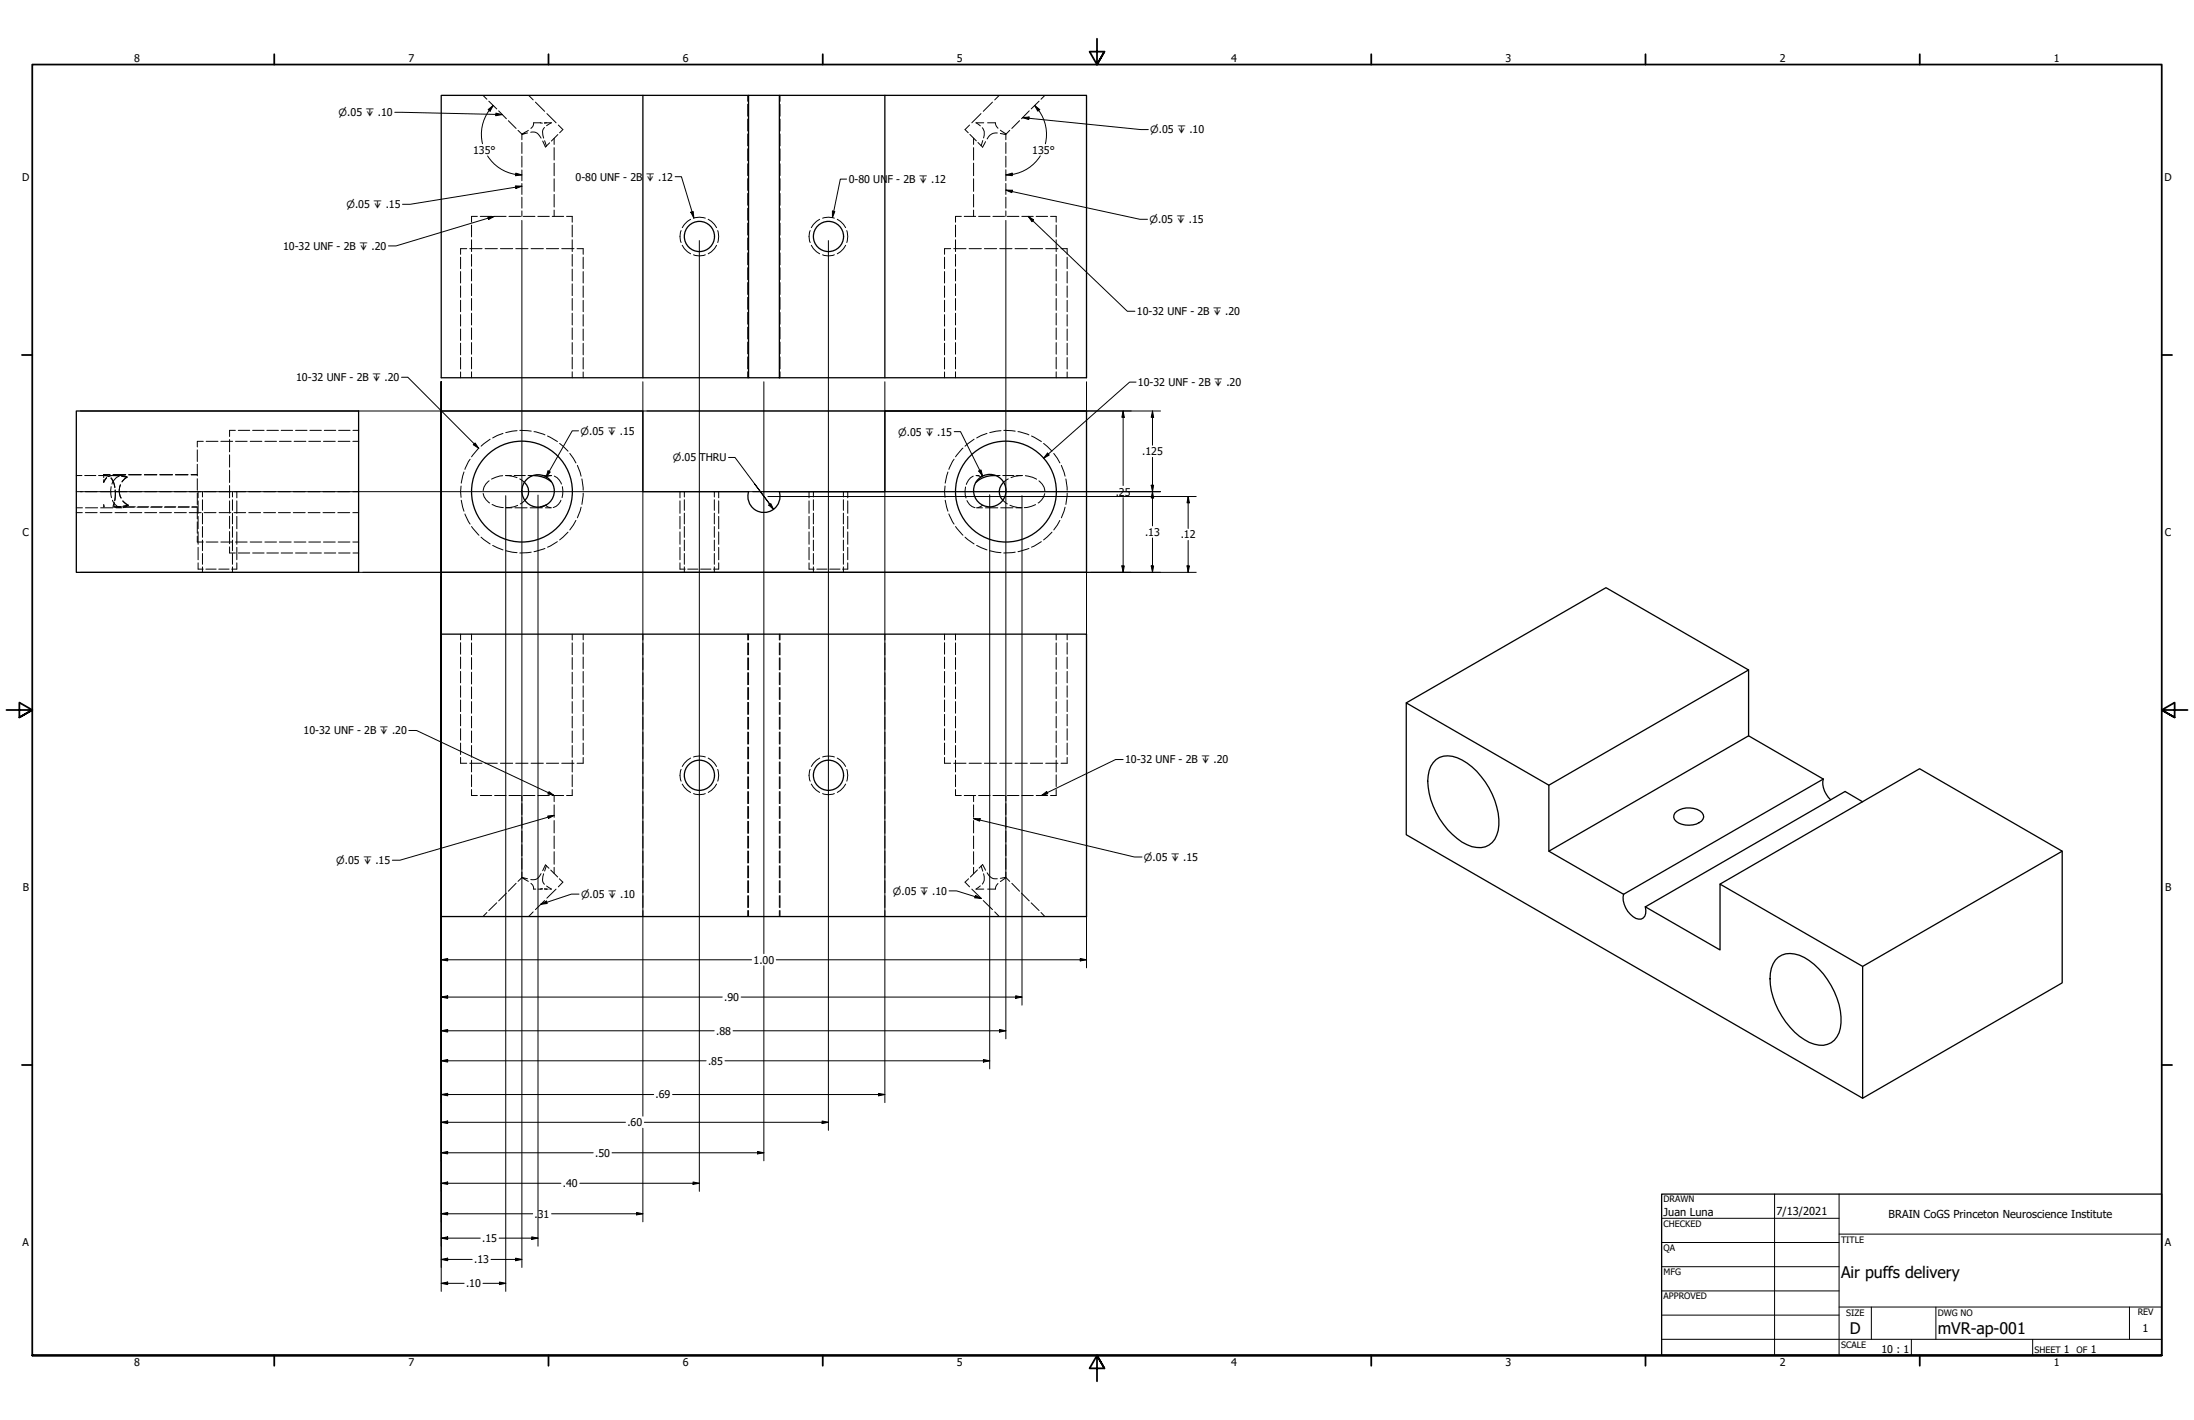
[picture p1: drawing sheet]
<svg xmlns="http://www.w3.org/2000/svg" width="864mm" height="559mm" viewBox="0 0 864 559" stroke-linecap="round" stroke-linejoin="round" font-family="sans-serif">
<!-- layer: Hidden Narrow (ANSI) -->
<g fill="none" stroke="#000" stroke-width=".39">
<path d="M181.3 97.9v2.2M229.6 97.9v2.2M268.1 90.7a6.4 6.4 0 0 0 0 4.7M268.5 96.5l.9 1.4 2.4 2M271.8 86.3l-1.2 .8-2.1 2.5M273 85.9a7.2 7.2 0 0 1 4.6 0M278.8 86.3l1.2 .8 2.1 2.5M282.1 96.5l-.9 1.4-2.4 2M282.5 90.7a7.4 7.4 0 0 1 0 4.7M318.9 90.7a6.4 6.4 0 0 0 0 4.7M319.3 96.5l.9 1.4 2.4 2M322.6 86.3l-1.2 .8-2.1 2.5"/>
<path d="M323.8 85.9a7.2 7.2 0 0 1 4.6 0M329.6 86.3l1.2 .8 2.1 2.5M332.9 96.5l-.9 1.4-2.4 2M333.3 90.7a7.4 7.4 0 0 1 0 4.7M371.8 97.9v2.2M420.1 97.9v2.2M181.3 101.2v4.5M181.3 106.9v4.5M181.3 112.5v4.5M181.3 118.2v4.5M229.6 101.2v4.5M229.6 106.9v4.5"/>
<path d="M229.6 112.5v4.5M229.6 118.2v4.5M273 100.3a6.3 6.3 0 0 0 4.6 0M323.8 100.3a6.3 6.3 0 0 0 4.6 0M371.8 101.2v4.5M371.8 106.9v4.5M371.8 112.5v4.5M371.8 118.2v4.5M420.1 101.2v4.5M420.1 106.9v4.5M420.1 112.5v4.5M420.1 118.2v4.5"/>
<path d="M181.3 123.8v4.5M181.3 129.5v4.5M181.3 135.1v4.5M229.6 123.8v4.5M229.6 129.5v4.5M229.6 135.1v4.5M371.8 123.8v4.5M371.8 129.5v4.5M371.8 135.1v4.5M420.1 123.8v4.5M420.1 129.5v4.5M420.1 135.1v4.5"/>
<path d="M181.3 140.7v4.5M181.3 146.4v2.3M229.6 140.7v4.5M229.6 146.4v2.3M371.8 140.7v4.5M371.8 146.4v2.3M420.1 140.7v4.5M420.1 146.4v2.3M90.4 169.4h2.2M93.8 169.4h4.5M99.4 169.4h4.5M105 169.4h4.6"/>
<path d="M110.7 169.4h4.5M116.3 169.4h4.5M122 169.4h4.5M127.6 169.4h4.5M133.3 169.4h4.5M138.9 169.4h2.3M188.5 176.3l-2.9 3.5M192.9 172.8l-3.5 2.8M198 170.6l-4.1 1.7M203.5 169.5l-4.4 .7M204.6 169.4l4.5 .3M210.2 169.9l4.3 1.2"/>
<path d="M215.5 171.6l3.9 2.2M220.3 174.5l3.3 3M224.3 178.4l2.4 3.8M379 176.3l-2.9 3.5M383.4 172.8l-3.5 2.8M388.5 170.6l-4.1 1.7M394 169.5l-4.4 .7M395.1 169.4l4.5 .3M400.7 169.9l4.3 1.2M406 171.6l3.9 2.2M410.8 174.5l3.3 3M414.8 178.4l2.4 3.8"/>
<path d="M78 193.5v2.4M78 197.1v4.9M93.2 193.5v2.4M93.2 197.1v4.9M181.5 191.3v4.4M181.5 196.8l1.1 4.4M182.6 185.7l-1.1 4.4M185 180.7l-2 4M227.3 183.1l1.4 4.3M228.7 199.6l-1.4 4.2M229 188.5l.6 4.4M229.6 194.1l-.6 4.4"/>
<path d="M267.7 193.5v2.4M267.7 197.1v4.9M282.9 193.5v2.4M282.9 197.1v4.9M318.5 193.5v2.4M318.5 197.1v4.9M333.7 193.5v2.4M333.7 197.1v4.9M372 191.3v4.4M372 196.8l1.1 4.4M373.1 185.7l-1.1 4.4M375.5 180.7l-2 4"/>
<path d="M417.8 183.1l1.4 4.3M419.2 199.6l-1.4 4.2M419.5 188.5l.6 4.4M420.1 194.1l-.6 4.4M78 203.2v4.9M78 209.3v4.9M78 215.4v4.9M90.4 217.6h2.2M93.2 203.2v4.9M93.2 209.3v4.9M93.2 215.4v4.9M93.8 217.6h4.5"/>
<path d="M99.4 217.6h4.5M105 217.6h4.6M110.7 217.6h4.5M116.3 217.6h4.5M122 217.6h4.5M127.6 217.6h4.5M133.3 217.6h4.5M138.9 217.6h2.3M183 202.2l2 4M185.6 207.2l2.9 3.4M189.4 211.4l3.5 2.7M193.9 214.6l4.1 1.8"/>
<path d="M199.1 216.7l4.4 .8M209.1 217.3l-4.5 .3M214.5 215.8l-4.3 1.3M219.4 213.2l-3.9 2.1M223.6 209.4l-3.3 3.1M226.7 204.8l-2.4 3.7M267.7 203.2v4.9M267.7 209.3v4.9M267.7 215.4v4.9M282.9 203.2v4.9M282.9 209.3v4.9M282.9 215.4v4.9"/>
<path d="M318.5 203.2v4.9M318.5 209.3v4.9M318.5 215.4v4.9M333.7 203.2v4.9M333.7 209.3v4.9M333.7 215.4v4.9M373.5 202.2l2 4M376.1 207.2l2.9 3.4M379.9 211.4l3.5 2.7M384.4 214.6l4.1 1.8M389.6 216.7l4.4 .8M399.6 217.3l-4.5 .3"/>
<path d="M405 215.8l-4.3 1.3M409.9 213.2l-3.9 2.1M414.1 209.4l-3.3 3.1M417.2 204.8l-2.4 3.7M78 221.5v2.5M93.2 221.5v2.5M267.7 221.5v2.5M282.9 221.5v2.5M318.5 221.5v2.5M333.7 221.5v2.5M181.3 249.6v2.2M181.3 252.9v4.5"/>
<path d="M181.3 258.6v4.5M229.6 249.6v2.2M229.6 252.9v4.5M229.6 258.6v4.5M371.8 249.6v2.2M371.8 252.9v4.5M371.8 258.6v4.5M420.1 249.6v2.2M420.1 252.9v4.5M420.1 258.6v4.5M181.3 264.2v4.5M181.3 269.9v4.5"/>
<path d="M181.3 275.5v4.5M229.6 264.2v4.5M229.6 269.9v4.5M229.6 275.5v4.5M371.8 264.2v4.5M371.8 269.9v4.5M371.8 275.5v4.5M420.1 264.2v4.5M420.1 269.9v4.5M420.1 275.5v4.5M181.3 281.1v4.5M181.3 286.8v4.5"/>
<path d="M181.3 292.4v4.5M181.3 298.1v2.3M229.6 281.1v4.5M229.6 286.8v4.5M229.6 292.4v4.5M229.6 298.1v2.3M271.8 298.3l-1.2 .8-2.1 2.5M273 297.9a7.2 7.2 0 0 1 4.6 0M278.8 298.3l1.2 .8 2.1 2.5M322.6 298.3l-1.2 .8-2.1 2.5M323.8 297.9a7.2 7.2 0 0 1 4.6 0M329.6 298.3l1.2 .8 2.1 2.5"/>
<path d="M371.8 281.1v4.5M371.8 286.8v4.5M371.8 292.4v4.5M371.8 298.1v2.3M420.1 281.1v4.5M420.1 286.8v4.5M420.1 292.4v4.5M420.1 298.1v2.3M268.1 302.8a6.3 6.3 0 0 0 0 4.6M268.5 308.5l2.1 2.5 1.2 .8M273 312.3a6.3 6.3 0 0 0 4.6 0M282.1 308.5l-2.1 2.5-1.2 .8"/>
<path d="M282.5 302.8a7.2 7.2 0 0 1 0 4.6M318.9 302.8a6.3 6.3 0 0 0 0 4.6M319.3 308.5l2.1 2.5 1.2 .8M323.8 312.3a6.3 6.3 0 0 0 4.6 0M332.9 308.5l-2.1 2.5-1.2 .8M333.3 302.8a7.2 7.2 0 0 1 0 4.6"/>
</g>
<!-- layer: Hidden (ANSI) -->
<g fill="none" stroke="#000" stroke-width=".39">
<path d="M190.1 37.5l1.5 1.6M192.4 39.8l3.1 3.1M208.1 37.5l1.8 1.8M294.3 37.5v2.4M307 37.5v2.4M393.3 37.5l-1.8 1.8M409 39.8l-3.1 3.1M411.3 37.5l-1.5 1.6M196.3 43.6l3 3.1M200.1 47.5l3 3M203.9 51.3l1.5 1.5v2.2M205.4 56.1v4.3"/>
<path d="M208 51.3l-2.5 1.5 2.1-.5M208.9 52.1l.1-.1a3.4 3.4 0 0 1 4 2.4M210.8 40.2l3.6 3.6M212.7 48.3l.8 .2M212.9 48.3h-2.8a2.4 2.4 0 0 1-1.1 2.2M213.6 55.5l1.2 2.2M214.2 48.3h2.8l-1.9 1.2M214.3 50.2a3.3 3.3 0 0 0-.3 4.2M214.4 55.4l.7 2.1M215.1 48.3l-.8 .2M215.3 44.7l3.6 3.6M216.3 56.2l-1.4 1.4"/>
<path d="M218.1 54.4v2.4M218.1 58.1v4.9M219.6 53l-2.6 2.5M219.8 49.2l1.8 1.8-1.3 1.3M294.3 41v4.7M294.3 46.9v4.7M294.3 52.7v4.7M294.3 58.5v4.7M307 41v4.7M307 46.9v4.7M307 52.7v4.7M307 58.5v4.7"/>
<path d="M381.6 49.2l-1.7 1.8 1.2 1.3M381.8 52.9l2.5 2.5M383.2 54.4v2.4M383.2 58.1v4.9M384.9 56.1l1.5 1.4M386.1 44.7l-3.6 3.6M386.7 50.3l.7 1.5-.2 2.5M386.8 55.3l-.6 2M387.2 48.3h-3l1.7 1.2M387.9 55.8l-1.1 2.1-.2-.2M388.7 48.3h3.1l.4 1.5 .6 .7M390.7 40.2l-3.7 3.6"/>
<path d="M392.6 52.3h-.2a3.8 3.8 0 0 0-3.8 2.4M393.8 51.2l2.1 1.7-2.1-.4M395.9 56.1v4.3M397.4 51.3l-1.5 1.5v2.2M401.3 47.5l-3 3M405.1 43.6l-3 3.1M205.4 61.5v4.3M205.4 66.9v4.2M205.4 72.2v4.3M205.4 77.6v4.3M218.1 64.2v5M218.1 70.4v4.9"/>
<path d="M218.1 76.5v5M294.3 64.5v4.6M294.3 70.3v4.6M294.3 76.1v4.7M307 64.5v4.6M307 70.3v4.6M307 76.1v4.7M383.2 64.2v5M383.2 70.4v4.9M383.2 76.5v5M395.9 61.5v4.3M395.9 66.8v4.3"/>
<path d="M395.9 72.2v4.3M395.9 77.6v4.3M181.3 97.9h2.4M184.9 97.9h4.8M185.6 88.6v4.6M185.6 94.4v4.6M187.9 85.2h-2.3v2.2M189 85.2h4.5M190.9 97.9h4.9M194.7 85.2h4.5M197 97.9h4.8M200.3 85.2h4.6"/>
<path d="M203 97.9h4.8M205.4 83v2.2M206 85.2h4.6M209 97.9h4.9M211.7 85.2h4.5M215.1 97.9h4.8M217.4 85.2h4.5M218.1 82.7v2.5M221.1 97.9h4.8M223 85.2h2.2v2.2M225.2 88.6v4.6M225.2 94.4v4.6"/>
<path d="M227.1 97.9h2.5M294.3 82v4.7M294.3 87.8v4.7M294.3 93.7v4.7M294.3 99.5v4.7M307 82v4.7M307 87.8v4.7M307 93.7v4.7M307 99.5v4.7M371.8 97.9h2.4M375.4 97.9h4.8M376.1 88.6v4.6"/>
<path d="M376.1 94.4v4.6M378.4 85.2h-2.3v2.2M379.5 85.2h4.5M381.4 97.9h4.9M383.2 82.7v2.5M385.2 85.2h4.5M387.5 97.9h4.8M390.8 85.2h4.6M393.5 97.9h4.8M395.9 83v2.2M396.5 85.2h4.6M399.5 97.9h4.9"/>
<path d="M402.2 85.2h4.5M405.6 97.9h4.8M407.9 85.2h4.5M411.6 97.9h4.8M413.5 85.2h2.2v2.2M415.7 88.6v4.6M415.7 94.4v4.6M417.6 97.9h2.5M185.6 100.1v4.7M185.6 105.9v4.7M185.6 111.7v4.6M185.6 117.5v4.6"/>
<path d="M225.2 100.1v4.7M225.2 105.9v4.7M225.2 111.7v4.6M225.2 117.5v4.6M294.3 105.3v4.7M294.3 111.2v4.7M294.3 117v4.7M307 105.3v4.7M307 111.2v4.7M307 117v4.7M376.1 100.1v4.7M376.1 105.9v4.7"/>
<path d="M376.1 111.7v4.6M376.1 117.5v4.6M415.7 100.1v4.7M415.7 105.9v4.7M415.7 111.7v4.6M415.7 117.5v4.6M185.6 123.3v4.6M185.6 129v4.6M185.6 134.8v4.6M225.2 123.3v4.6M225.2 129v4.6M225.2 134.8v4.6"/>
<path d="M294.3 122.9v4.7M294.3 128.8v4.6M294.3 134.6v4.7M307 122.9v4.7M307 128.8v4.6M307 134.6v4.7M376.1 123.3v4.6M376.1 129v4.6M376.1 134.8v4.6M415.7 123.3v4.6M415.7 129v4.6M415.7 134.8v4.6"/>
<path d="M185.6 140.6v4.6M185.6 146.3v2.4M225.2 140.6v4.6M225.2 146.3v2.4M294.3 140.5v4.7M294.3 146.3v2.4M307 140.5v4.7M307 146.3v2.4M376.1 140.6v4.6M376.1 146.3v2.4M415.7 140.6v4.6M415.7 146.3v2.4"/>
<path d="M77.7 177v4.6M80 173.7h-2.3v2.2M81.2 173.7h4.6M86.9 173.7h4.7M90.4 169.4v2.4M90.4 173v4.8M90.4 179v4.8M92.7 173.7h4.6M98.5 173.7h4.6M104.3 173.7h4.5M110 173.7h4.6M115.8 173.7h4.6"/>
<path d="M121.5 173.7h4.7M127.3 173.7h4.7M133.1 173.7h4.6M138.9 173.7h2.3M30 187.1h2.3M30 199.8h2.4M30 193.5h2.4M33.3 187.1h4.4M33.6 193.5h4.6M33.7 199.8h4.7M38.8 187.1h2.2M39.4 193.5h4.7"/>
<path d="M39.6 199.8h4.8M40.8 199.2v.3l.2-.2M40.8 187.1v.9M40.8 198.9v-.3l.2 .3M40.8 186.9h2.5M42 187.9l-1.2 1.7M42 188.1l-1.2 1.7v-1M43.3 186.8l-2.5 .1M43.6 188.2l1.2 1.9 .4 1.7M43.8 188l1 1.9 .4 2M43.8 191.5l-.2 1.5 .3 2.8M44.3 196.8a4.4 4.4 0 0 0 3.1 2.9"/>
<path d="M44.5 187.1h1.2M44.5 186.9h5M44.5 186.8h5M44.8 198.1l-.3 1.4 2.8-.1M45.1 197.8a1.05 1.05 0 0 0-.1 1.4 1.05 1.05 0 0 0 1.4 .3l1.1-.2M45.3 193.5h4.7M45.3 199.6h2.1M45.3 192.9l-.2 4.2M45.3 192.8v4M45.7 199.8h2.3M45.8 199.5h2.1M46.9 187.3l-3.3-.1a1.65 1.65 0 0 1-1.9 0l-.9-.1 2.1 .4"/>
<path d="M46.9 187.3a4.9 4.9 0 0 0-2.8 3.2M46.9 187.1h1.1M46.9 187.3h-4M47.4 190.8a6 6 0 0 0 .3 5.2M47.4 190.8a5.9 5.9 0 0 0 .2 5.2M47.9 187.4l2 .3-1.8 1.9 1.9-1.8M47.9 187.1l2.1 .7M47.9 187.5l2.1 .3M48.3 197.2l2.1 1.7M48.4 197.1l2.1 1.7M48.5 199.6h4.3M49 199.5h4.3"/>
<path d="M50.4 198.9l-2.1 .4M50.4 198.9l-1.9 .9M50.5 198.8l-2 .4M50.5 198.8l-.1 .1M50.7 186.9h4.9M50.7 186.8h4.9M51.1 193.5h4.7M53.9 199.6h4.3M54.4 199.5h4.1M56.8 186.9h4.9M56.8 186.8h4.9M57 193.5h4.7"/>
<path d="M59.3 199.6h4.3M59.6 199.5h4.3M62.8 193.5h4.7M62.9 186.9h5M62.9 186.8h5M64.7 199.6h4.3M65 199.5h4.2M68.6 193.5h4.7M69.1 186.9h4.9M69.1 186.8h4.9M70.1 199.6h4.3M70.2 199.5h4.3"/>
<path d="M74.5 193.5h4.7M75.2 186.9h2.5M75.2 186.8h2.5M75.5 199.6h2.2M75.6 199.5h2.1M77.7 182.7v4.6M77.7 188.4v4.5M77.7 194.1v4.5M77.7 199.7v4.5M79.7 193.5v2.1M79.7 196.7v4.2M80.3 193.5h4.7"/>
<path d="M86.2 193.5h4.7M90.4 185v4.9M90.4 191.1v4.8M90.4 197.1v4.8M91.5 193.5v2.1M91.5 196.7v4.2M92.1 193.5h4.6M97.9 193.5h4.7M103.8 193.5h4.7M109.6 193.5h4.7M115.4 193.5h4.7M121.3 193.5h4.7"/>
<path d="M127.1 193.5h4.7M133 193.5h4.7M138.9 193.5h2.3M190.2 194.2a5.2 5.2 0 0 0 2.5 3.7M192.5 189.2a5.4 5.4 0 0 0-2.3 3.8M193.7 198.6l1.6 .7 2.8 .5M197.9 187.2l-1.2 .1-3.2 1.2M199 187.1l4.5 .9M199.1 187.1h2.2M199.1 199.8h2.4M202.4 187.1h4.4M202.7 199.8h4.8"/>
<path d="M203.8 198.9l-1.3 .5-3.2 .4M204.6 188.5l1.8 1.3M206.6 196.9l-1.8 1.4M207.8 187.1h2.3M208.7 199.8h4.8M213.6 187.1h1.2M214.7 198.9l2 .9M214.7 199.8h2.3M215.9 187.1h1.2l-2 .7M218.2 187.3a4.9 4.9 0 0 1 2.8 3.2M220.8 196.8a4.5 4.5 0 0 1-3.1 2.9M221.4 191.5l.2 1.5-.4 2.8"/>
<path d="M269.4 193.5v2.1M269.4 196.7v4.2M281.2 193.5v2.1M281.2 196.7v4.2M320.2 193.5v2.1M320.2 196.7v4.2M332 193.5v2.1M332 196.7v4.2M380 191.6l-.1 3.1 .3 1.3M380.6 197a4.5 4.5 0 0 0 3.2 2.8M383.1 187.4a4.6 4.6 0 0 0-2.7 3.2M384.2 187.1l2 .6"/>
<path d="M384.4 187.1h1M384.4 199.8h2.3M386.4 187.1h1M386.8 198.8l-1.9 1M387.9 199.8h4.8M391.5 187.1h2.1M393.9 199.8h4.8M394.7 196.8l1.8 1.5M394.7 187.1h4.3M396.9 188.5l-1.9 1.2M397.5 198.8l3.1 .9 1.4 .1M399.9 199.8h2.4"/>
<path d="M400.1 187.1h2.2M402.5 187.1l-3.1 .4-1.4 .5M403.6 187.2l2.9 .6 1.5 .8M407.6 198.6l-1.6 .7-2.8 .5M408.9 189.2a5.4 5.4 0 0 1 2.3 3.9M411.2 194.2a5.5 5.5 0 0 1-2.6 3.7M30 201.7h2.4M33.6 201.7h4.6M39.4 201.7h4.7M45.3 201.7h4.7M51.1 201.7h4.7M57 201.7h4.7"/>
<path d="M62.8 201.7h4.7M68.6 201.7h4.7M74.5 201.7h4.7M77.7 205.4v4.5M77.7 211v2.3h2.3M79.7 201.9v4.3M79.7 207.2v4.3M79.7 212.5v4.2M79.7 217.8v4.3M80.3 201.7h4.7M81.2 213.3h4.6M86.2 201.7h4.7"/>
<path d="M86.9 213.3h4.7M90.4 203.1v4.9M90.4 209.2v4.8M90.4 215.2v2.4M91.5 201.9v4.3M91.5 207.2v4.3M91.5 212.5v4.2M91.5 217.8v4.3M92.1 201.7h4.6M92.7 213.3h4.6M97.9 201.7h4.7M98.5 213.3h4.6"/>
<path d="M103.8 201.7h4.7M104.3 213.3h4.5M109.6 201.7h4.7M110 213.3h4.6M115.4 201.7h4.7M115.8 213.3h4.6M121.3 201.7h4.7M121.5 213.3h4.7M127.1 201.7h4.7M127.3 213.3h4.7M133 201.7h4.7M133.1 213.3h4.6"/>
<path d="M138.9 213.3h2.3M138.9 201.7h2.3M269.4 201.9v4.3M269.4 207.2v4.3M269.4 212.5v4.2M269.4 217.8v4.3M281.2 201.9v4.3M281.2 207.2v4.3M281.2 212.5v4.2M281.2 217.8v4.3M320.2 201.9v4.3M320.2 207.2v4.3"/>
<path d="M320.2 212.5v4.2M320.2 217.8v4.3M332 201.9v4.3M332 207.2v4.3M332 212.5v4.2M332 217.8v4.3M78 224h2M79.7 223.1v2.1M81 224h4.1M86.1 224h4.1M91.2 224h2M91.5 223.1v2.1"/>
<path d="M267.7 224h2M269.4 223.1v2.1M270.7 224h4.1M275.8 224h4M280.9 224h2M281.2 223.1v2.1M318.5 224h2M320.2 223.1v2.1M321.5 224h4.1M326.6 224h4M331.7 224h2M332 223.1v2.1"/>
<path d="M185.6 249.6v2.2M185.6 253v4.6M185.6 258.8v4.6M225.2 249.6v2.2M225.2 253v4.6M225.2 258.8v4.6M253 249.6v2.2M253 253v4.7M253 258.9v4.7M294.3 249.6v2.2M294.3 253v4.7M294.3 258.9v4.7"/>
<path d="M294.6 249.6v2.2M294.6 253v4.7M294.6 258.9v4.7M306.8 249.6v2.2M306.8 253v4.7M306.8 258.9v4.7M307 249.6v2.2M307 253v4.7M307 258.9v4.7M348.3 249.6v2.2M348.3 253v4.7M348.3 258.9v4.7"/>
<path d="M376.1 249.6v2.2M376.1 253v4.6M376.1 258.8v4.6M415.7 249.6v2.2M415.7 253v4.6M415.7 258.8v4.6M185.6 264.5v4.7M185.6 270.3v4.7M185.6 276.1v4.6M225.2 264.5v4.7M225.2 270.3v4.7M225.2 276.1v4.6"/>
<path d="M253 264.7v4.7M253 270.6v4.7M253 276.4v4.7M294.3 264.7v4.7M294.3 270.6v4.7M294.3 276.4v4.7M294.6 264.7v4.7M294.6 270.6v4.7M294.6 276.4v4.7M306.8 264.7v4.7M306.8 270.6v4.7M306.8 276.4v4.7"/>
<path d="M307 264.7v4.7M307 270.6v4.7M307 276.4v4.7M348.3 264.7v4.7M348.3 270.6v4.7M348.3 276.4v4.7M376.1 264.5v4.7M376.1 270.3v4.7M376.1 276.1v4.6M415.7 264.5v4.7M415.7 270.3v4.7M415.7 276.1v4.6"/>
<path d="M185.6 281.9v4.5M185.6 287.7v4.5M185.6 293.4v4.6M185.6 299.1v4.7M225.2 281.9v4.5M225.2 287.7v4.5M225.2 293.4v4.6M225.2 299.1v4.7M253 282.3v4.7M253 288.1v4.7M253 294v4.6M253 299.8v4.7"/>
<path d="M294.3 282.3v4.7M294.3 288.1v4.7M294.3 294v4.6M294.3 299.8v4.7M294.6 282.3v4.7M294.6 288.1v4.7M294.6 294v4.6M294.6 299.8v4.7M306.8 282.3v4.7M306.8 288.1v4.7M306.8 294v4.6M306.8 299.8v4.7"/>
<path d="M307 282.3v4.7M307 288.1v4.7M307 294v4.6M307 299.8v4.7M348.3 282.3v4.7M348.3 288.1v4.7M348.3 294v4.6M348.3 299.8v4.7M376.1 281.9v4.5M376.1 287.7v4.5M376.1 293.4v4.6M376.1 299.1v4.7"/>
<path d="M415.7 281.9v4.5M415.7 287.7v4.5M415.7 293.4v4.6M415.7 299.1v4.7M181.3 300.4h2.4M184.9 300.4h4.8M185.6 304.9v4.7M185.6 310.7v2.4h2.3M189 313.1h4.5M190.9 300.4h4.9M194.7 313.1h4.5M197 300.4h4.8"/>
<path d="M200.3 313.1h4.6M203 300.4h4.8M205.4 313.1v2.1M205.4 316.2v4.3M206 313.1h4.6M209 300.4h4.9M211.7 313.1h4.5M215.1 300.4h4.8M217.4 313.1h4.5M218.1 313.1v2.4M218.1 316.7v4.9M221.1 300.4h4.8"/>
<path d="M225.2 304.9v4.7M225.2 310.7v2.4h-2.2M227.1 300.4h2.5M253 305.7v4.6M253 311.5v4.7M253 317.4v4.7M294.3 305.7v4.6M294.3 311.5v4.7M294.3 317.4v4.7M294.6 305.7v4.6M294.6 311.5v4.7M294.6 317.4v4.7"/>
<path d="M306.8 305.7v4.6M306.8 311.5v4.7M306.8 317.4v4.7M307 305.7v4.6M307 311.5v4.7M307 317.4v4.7M348.3 305.7v4.6M348.3 311.5v4.7M348.3 317.4v4.7M371.8 300.4h2.4M375.4 300.4h4.8M376.1 304.9v4.7"/>
<path d="M376.1 310.7v2.4h2.3M379.5 313.1h4.5M381.4 300.4h4.9M383.2 313.1v2.4M383.2 316.7v4.9M385.2 313.1h4.5M387.5 300.4h4.8M390.8 313.1h4.6M393.5 300.4h4.8M395.9 313.1v2.1M395.9 316.2v4.3M396.5 313.1h4.6"/>
<path d="M399.5 300.4h4.9M402.2 313.1h4.5M405.6 300.4h4.8M407.9 313.1h4.5M411.6 300.4h4.8M415.7 304.9v4.7M415.7 310.7v2.4h-2.2M417.6 300.4h2.5M205.4 321.6v4.3M205.4 327v4.3M205.4 332.4v4.3M205.4 337.8v4.3"/>
<path d="M218.1 322.9v4.9M218.1 329v4.9M218.1 335.2v4.9M253 323.2v4.7M253 329.1v4.7M253 334.9v4.7M294.3 323.2v4.7M294.3 329.1v4.7M294.3 334.9v4.7M294.6 323.2v4.7M294.6 329.1v4.7M294.6 334.9v4.7"/>
<path d="M306.8 323.2v4.7M306.8 329.1v4.7M306.8 334.9v4.7M307 323.2v4.7M307 329.1v4.7M307 334.9v4.7M348.3 323.2v4.7M348.3 329.1v4.7M348.3 334.9v4.7M383.2 322.9v4.9M383.2 329v4.9M383.2 335.2v4.9"/>
<path d="M395.9 321.6v4.3M395.9 327v4.3M395.9 332.4v4.3M395.9 337.8v4.3M191.6 359.1l-1.5 1.6M195.5 355.3l-3.1 3M199.3 351.5l-3 3M203.1 347.6l-3 3.1M205.4 343.2v2.1l-1.5 1.5M207.6 345.8l-2.1-.5 2.5 1.5M209 347.6a2.42 2.42 0 0 1 1.1 2.3h.8M209.9 358.8l-1.8 1.9"/>
<path d="M211.8 349.9h1.7M213 343.8a3.3 3.3 0 0 1-4.1 2.3M213.5 349.7l-.8 .2M214 343.9a3.6 3.6 0 0 0 .3 4.1M214.3 349.9h1.5M214.3 349.8l.8 .1M214.4 354.4l-3.6 3.5M215.1 340.7l-.7 2.1M215.1 348.7l1.9 1.2h-.6M216.1 341.7l-1.4-1.3-1.1 2.2M216.8 342.4l2.7 2.7M218.1 341.3v2.5"/>
<path d="M218.9 349.9l-3.6 3.5M220.2 345.8l1.4 1.4-1.8 1.8M253 340.7v4.7M253 346.6v4.7M253 352.5v4.6M253 358.3v2.4M294.3 340.7v4.7M294.3 346.6v4.7M294.3 352.5v4.6M294.3 358.3v2.4M294.6 340.7v4.7M294.6 346.6v4.7"/>
<path d="M294.6 352.5v4.6M294.6 358.3v2.4M306.8 340.7v4.7M306.8 346.6v4.7M306.8 352.5v4.6M306.8 358.3v2.4M307 340.7v4.7M307 346.6v4.7M307 352.5v4.6M307 358.3v2.4M348.3 340.7v4.7M348.3 346.6v4.7"/>
<path d="M348.3 352.5v4.6M348.3 358.3v2.4M381.3 345.8l-1.4 1.4 1.7 1.8M382.5 349.9l3.6 3.5M383.2 341.3v2.5M384.7 342.3l-2.7 2.8M385.4 341.6l1.4-1.4 1.1 2.3M385.9 348.6l-1.7 1.3h3M386.2 340.8l.6 2M387 354.4l3.7 3.5M387.2 343.9l.2 2.5-.7 1.5M388.6 343.5a3.6 3.6 0 0 0 4 2.3"/>
<path d="M391.5 358.8l1.8 1.9M392.8 347.7l-.6 .7-.4 1.5h-3.1M393.8 345.6l2.1-.3-2.1 1.6M395.9 343.2v2.1l1.5 1.5M398.3 347.6l3 3.1M402.1 351.5l3 3M405.9 355.3l3.1 3M409.8 359.1l1.5 1.6"/>
</g>
<!-- layer: Visible (ANSI) -->
<g fill="none" stroke="#000" stroke-width=".51">
<path d="M253 37.5h41.6M294.6 37.5h12.2v111.2h-12.2zM306.8 37.5h41.5M253 148.7v-111.2h-79.3v111.2h120.9M306.8 148.7h120.9v-111.2h-79.4v111.2M30 161.7h111.2v63.5h-111.2zM206.4 189.8a4.8 4.8 0 0 1 .2 7.1M210.1 187.1a11.1 11.1 0 0 1 6.9 2.5M215.1 198.6l-2.4 .9M294.7 193.5a6.3 6.3 0 0 0 6 8.2 6.3 6.3 0 0 0 6-8.2h41.6v-31.8h79.4v63.5h-254v-63.5h79.3v31.8h41.6M391.8 187.1a10.4 10.4 0 0 0-7.6 2.7M395 189.7a4.9 4.9 0 0 0-.3 7.1"/>
<path d="M173.7 249.6h254v111.1h-254zM553.5 276.6l78.6-45.3 56.2 32.4-78.6 45.3M688.3 263.7v25.9M565.3 298.9a9.1 9.1 0 0 1 10.2 .2 30.2 30.2 0 0 1 14.5 25.6 8.3 8.3 0 0 1-7 8.9 15.6 15.6 0 0 1-11.3-5.2 29.7 29.7 0 0 1-9.5-23.2 9.1 9.1 0 0 1 3.1-6.3zM659.3 320a8.1 8.1 0 0 1 10.6-.2 2.34 2.34 0 0 1-1.1 3.9 8.2 8.2 0 0 1-9.7-1.2l-.3-.9zM717.7 306.6a8.7 8.7 0 0 0 2.9 8.2M717.7 306.6l-29.4-17-78.6 45.4M717.7 306.6l-78.6 45.3M733.2 315.5l-7-4-78.6 45.4M811.7 335v51.8l-78.5 45.4M639.1 351.9a8.8 8.8 0 0 0 5.9 9.8 2.63 2.63 0 0 0 2.8-3.4l-.2-1.4M639.1 351.9l-29.4-16.9v-26l-56.2-32.4v51.9l179.7 103.7v-51.9l-56.2-32.4v25.9l-29.4-16.9"/>
<path d="M677 347.9l78.6-45.4 56.1 32.5-78.5 45.3M698.8 377.8a7.9 7.9 0 0 1 9.5-1.9 29.5 29.5 0 0 1 16.1 21.9 13.3 13.3 0 0 1-2.3 11.5 8.3 8.3 0 0 1-9.9 .9 30.1 30.1 0 0 1-15.4-27.2l.4-1.9z"/>
<circle cx="275.3" cy="93.1" r="5.9"/>
<circle cx="326.1" cy="93.1" r="5.9"/>
<circle cx="205.5" cy="193.5" r="19.8"/>
<circle cx="211.8" cy="193.2" r="6.4"/>
<circle cx="389.6" cy="193.1" r="6.4"/>
<circle cx="396" cy="193.5" r="19.8"/>
<circle cx="275.3" cy="305.1" r="5.9"/>
<circle cx="326.1" cy="305.1" r="5.9"/>
</g>
<!-- layer: Hidden (ANSI) -->
<circle cx="40.8" cy="186.8" r=".19" fill="#000"/>
<!-- layer: Border (ANSI) -->
<g fill="none" stroke="#000" stroke-width=".7">
<path d="M431.8 15.2v10.2l-2.9-5.1h5.8l-2.9 5.1 2.9-5.1M107.9 21.3v4.1M215.9 21.3v4.1M323.8 21.3v4.1M539.8 21.3v4.1M647.7 21.3v4.1M755.6 21.3v4.1M8.6 139.7h4.1M850.9 139.7h4.1M2.5 279.4h10.2l-5.1-2.9v5.8l5.1-2.9-5.1 2.9M861.1 279.4h-10.2l5.1-2.9v5.8l-5.1-2.9 5.1 2.9M8.6 419.1h4.1"/>
<path d="M850.9 419.1h4.1M12.7 533.4v-508h838.2v508h-838.2h838.2M107.9 533.4v4.1M215.9 533.4v4.1M323.8 533.4v4.1M434.7 538.5l-2.9-5.1 2.9 5.1h-5.8l2.9-5.1v10.2M539.8 533.4v4.1M647.7 533.4v4.1M755.6 533.4v4.1"/>
</g>
<!-- layer: Title (ANSI) -->
<g fill="none" stroke="#000" stroke-width=".39">
<path d="M654 479.4h69.9M698.5 469.9v63.5M723.9 469.9v63.5M654 488.9h69.9M654 498.5h69.9M723.9 485.6h127M654 508h69.9M654 517.5h69.9M723.9 514.3h127M736.6 514.3v12.7M762 514.3v12.7M838.2 514.3v12.7"/>
<path d="M654 527h196.9M752.3 527v6.4M800.1 527v6.4"/>
</g>
<path d="M654 469.9h196.9v63.5h-196.9z" fill="none" stroke="#000" stroke-width=".51"/>
<!-- layer: Dimension (ANSI) -->
<g fill="none" stroke="#000" stroke-width=".39">
<path d="M192.2 43.1l1.9-1.6-1.2 2.3zM192.5 43.5a16 16 0 0 0-2.6 13.1M194.1 41.5l-1.6 1.9M407.3 41.5l2 1.6-.8 .7zM407.3 41.5l1.6 1.9M408.9 43.5a16 16 0 0 1 2.6 13.1M191.9 61.4a16 16 0 0 0 11.1 7.2M202.9 68.6l2.5 .2M203 68.1l2.4 .7-2.5 .4zM395.9 68.8l2.5-.7 .1 1.1zM409.5 61.4a16 16 0 0 1-13.6 7.4M205.4 86.7v412.1"/>
<path d="M275.3 94.7v374.1M326.1 94.7v350.1M395.9 86.7v322.1M173.7 150.2v358M253 150.2v289M300.7 150.2v225.1M348.3 150.2v283.7M427.7 150.2v230.7M31.6 161.7h425.2M442.1 161.7l.4 2.5h-.9zM442.1 161.7v29.4M453.6 161.7l.5 2.5h-1z"/>
<path d="M453.6 161.7v13.5M453.6 180v26.9M31.6 193.5h425.2M199.1 195.1v313.1M211.8 194.8v295.6M302.3 195.4h168.6M389.6 194.7v225.9M402.3 195.1v200.4M442.1 195.8v29.4M453.1 190.9h1l-.5 2.6zM453.6 193.5l.5 2.5h-1zM467.7 195.4l.5 2.5h-1z"/>
<path d="M467.7 195.4v12.6M453.6 211.7v13.5M467.7 212.7v12.5M31.6 225.2h439.3M441.6 222.7h.9l-.4 2.5zM453.1 222.7h1l-.5 2.5zM467.2 222.7h1l-.5 2.5zM173.7 377.7l2.5-.5v.9zM173.7 377.7h122.1M305.6 377.7h122.1M425.2 377.2l2.5 .5-2.5 .4zM173.7 392.4l2.5-.5v1z"/>
<path d="M173.7 392.4h110.6M291.7 392.4h110.6M300.7 380v76.8M399.8 391.9l2.5 .5-2.5 .5zM173.7 405.6l2.5-.5v1zM173.7 417.4l2.5-.5v1.1zM173.7 405.6h107.4M173.7 417.4h104.2M285.4 417.4h104.2M288.5 405.6h107.4M387.1 416.9l2.5 .5-2.5 .6zM393.4 405.1l2.5 .5-2.5 .5z"/>
<path d="M173.7 430.7l2.5-.4v.9zM173.7 430.7h83.6M264.7 430.7h83.6M345.8 430.3l2.5 .4-2.5 .5zM173.7 441.6l2.5-.5v1.1zM173.7 453.6l2.5-.5v1zM173.7 441.6h72.5M173.7 453.6h59.8M240.9 453.6h59.8M253 444v36.8M253.6 441.6h72.5M298.2 453.1l2.5 .5-2.5 .5z"/>
<path d="M323.6 441.1l2.5 .5-2.5 .6zM173.7 465.6l2.5-.5v1zM173.7 477.6l2.5-.5v1zM173.7 465.6h47.1M173.7 477.6h36M217.1 477.6h35.9M228.2 465.6h47.1M250.6 477.1l2.4 .5-2.4 .5zM272.8 465.1l2.5 .5-2.5 .5zM173.7 487.2l2.5-.5v1zM173.7 495.6l2.5-.5v1zM173.7 487.2h15.3"/>
<path d="M173.7 495.6h12.2M193.3 495.6h12.1M196.5 487.2h15.3M202.9 495.1l2.5 .5-2.5 .5zM209.3 486.7l2.5 .5-2.5 .5zM173.7 505l2.5-.5v1zM173.7 505h9M190.1 505h9M196.6 504.5l2.5 .5-2.5 .5z"/>
</g>
<g fill="#000">
<path d="M192.2 43.1l1.9-1.6-1.2 2.3z" fill-rule="evenodd"/>
<path d="M407.3 41.5l2 1.6-.8 .7z" fill-rule="evenodd"/>
<path d="M203 68.1l2.4 .7-2.5 .4z" fill-rule="evenodd"/>
<path d="M395.9 68.8l2.5-.7 .1 1.1z" fill-rule="evenodd"/>
<path d="M442.1 161.7l.4 2.5h-.9z" fill-rule="evenodd"/>
<path d="M453.6 161.7l.5 2.5h-1z" fill-rule="evenodd"/>
<path d="M453.1 190.9h1l-.5 2.6z" fill-rule="evenodd"/>
<path d="M453.6 193.5l.5 2.5h-1z" fill-rule="evenodd"/>
<path d="M467.7 195.4l.5 2.5h-1z" fill-rule="evenodd"/>
<path d="M441.6 222.7h.9l-.4 2.5z" fill-rule="evenodd"/>
<path d="M453.1 222.7h1l-.5 2.5z" fill-rule="evenodd"/>
<path d="M467.2 222.7h1l-.5 2.5z" fill-rule="evenodd"/>
<path d="M173.7 377.7l2.5-.5v.9z" fill-rule="evenodd"/>
<path d="M425.2 377.2l2.5 .5-2.5 .4z" fill-rule="evenodd"/>
<path d="M173.7 392.4l2.5-.5v1z" fill-rule="evenodd"/>
<path d="M399.8 391.9l2.5 .5-2.5 .5z" fill-rule="evenodd"/>
<path d="M173.7 405.6l2.5-.5v1z" fill-rule="evenodd"/>
<path d="M173.7 417.4l2.5-.5v1.1z" fill-rule="evenodd"/>
<path d="M387.1 416.9l2.5 .5-2.5 .6z" fill-rule="evenodd"/>
<path d="M393.4 405.1l2.5 .5-2.5 .5z" fill-rule="evenodd"/>
<path d="M173.7 430.7l2.5-.4v.9z" fill-rule="evenodd"/>
<path d="M345.8 430.3l2.5 .4-2.5 .5z" fill-rule="evenodd"/>
<path d="M173.7 441.6l2.5-.5v1.1z" fill-rule="evenodd"/>
<path d="M173.7 453.6l2.5-.5v1z" fill-rule="evenodd"/>
<path d="M298.2 453.1l2.5 .5-2.5 .5z" fill-rule="evenodd"/>
<path d="M323.6 441.1l2.5 .5-2.5 .6z" fill-rule="evenodd"/>
<path d="M173.7 465.6l2.5-.5v1z" fill-rule="evenodd"/>
<path d="M173.7 477.6l2.5-.5v1z" fill-rule="evenodd"/>
<path d="M250.6 477.1l2.4 .5-2.4 .5z" fill-rule="evenodd"/>
<path d="M272.8 465.1l2.5 .5-2.5 .5z" fill-rule="evenodd"/>
<path d="M173.7 487.2l2.5-.5v1z" fill-rule="evenodd"/>
<path d="M173.7 495.6l2.5-.5v1z" fill-rule="evenodd"/>
<path d="M202.9 495.1l2.5 .5-2.5 .5z" fill-rule="evenodd"/>
<path d="M209.3 486.7l2.5 .5-2.5 .5z" fill-rule="evenodd"/>
<path d="M173.7 505l2.5-.5v1z" fill-rule="evenodd"/>
<path d="M196.6 504.5l2.5 .5-2.5 .5z" fill-rule="evenodd"/>
</g>
<!-- layer: Symbol (ANSI) -->
<g fill="none" stroke="#000" stroke-width=".39">
<path d="M155.4 44.2l42.3 .9M195.2 44.5l2.5 .6-2.5 .4zM402.5 46.3l2.6-.3-.2 1.1zM402.5 46.3l46.5 4.7h3M202.9 73.2l2.5 .1-2.3 .9zM205.4 73.3l-43.9 7.1h-3.1M265.7 69.5h2.5l4.9 16.3M333.2 70.5h-2.4l-3.1 15.1M395.9 74.8l2.6 .1-.2 .9zM395.9 74.8l52.8 11.5h3M192 85.4l2.6-.2-2.3 1.2zM194.6 85.2l-38.7 11.6h-3"/>
<path d="M271.9 83.5l1-.3 .2 2.6zM327.7 83.1l.9 .1-.9 2.4zM404.7 85.2l2.1 1.3-.6 .7zM404.7 85.2l39 37.3h3M158.1 148.5h2.4l27.9 27.9M447.2 150.4h-2.6l-33.8 29.9M187 174.3l1.4 2.1-2.1-1.4zM227.7 169.5h-2.5l-10.3 18.2M375.6 169.9h2.5l8.7 17.5M412.3 178.3l.7 .8-2.2 1.2zM215.7 185.3l.9 .4-1.7 2zM286.8 180h2.5l13.7 18.4-6.1-8.1"/>
<path d="M302.6 198.8l.8-.6 1.1 2.3zM303 198.4l1.5 2.1M385.3 185.4l.8-.5 .7 2.5zM160.9 287.5h3.1l54.1 25.6M442.1 298.9h-3l-29.1 14.2M216.1 311.5l2 1.6-2.4-.7zM410 313.1l2-1.6 .4 .9zM215.6 321.1l2.5-.2-2.2 1.2zM218.1 320.9l-60.7 17.6h-3M383.2 322.1l2.6 .1-.2 1zM383.2 322.1l63.3 15.1h3M212.9 355.9l2.2-1.3 .3 .9z"/>
<path d="M227.9 351.9h-3l-12 4M373.6 350.6h3l9.7 3M384 352.4l2.3 1.2-2.6-.3z"/>
</g>
<g fill="#000">
<path d="M195.2 44.5l2.5 .6-2.5 .4z" fill-rule="evenodd"/>
<path d="M402.5 46.3l2.6-.3-.2 1.1z" fill-rule="evenodd"/>
<path d="M202.9 73.2l2.5 .1-2.3 .9z" fill-rule="evenodd"/>
<path d="M395.9 74.8l2.6 .1-.2 .9z" fill-rule="evenodd"/>
<path d="M192 85.4l2.6-.2-2.3 1.2z" fill-rule="evenodd"/>
<path d="M271.9 83.5l1-.3 .2 2.6z" fill-rule="evenodd"/>
<path d="M327.7 83.1l.9 .1-.9 2.4z" fill-rule="evenodd"/>
<path d="M404.7 85.2l2.1 1.3-.6 .7z" fill-rule="evenodd"/>
<path d="M187 174.3l1.4 2.1-2.1-1.4z" fill-rule="evenodd"/>
<path d="M412.3 178.3l.7 .8-2.2 1.2z" fill-rule="evenodd"/>
<path d="M215.7 185.3l.9 .4-1.7 2z" fill-rule="evenodd"/>
<path d="M302.6 198.8l.8-.6 1.1 2.3z" fill-rule="evenodd"/>
<path d="M385.3 185.4l.8-.5 .7 2.5z" fill-rule="evenodd"/>
<path d="M216.1 311.5l2 1.6-2.4-.7z" fill-rule="evenodd"/>
<path d="M410 313.1l2-1.6 .4 .9z" fill-rule="evenodd"/>
<path d="M215.6 321.1l2.5-.2-2.2 1.2z" fill-rule="evenodd"/>
<path d="M383.2 322.1l2.6 .1-.2 1z" fill-rule="evenodd"/>
<path d="M212.9 355.9l2.2-1.3 .3 .9z" fill-rule="evenodd"/>
<path d="M384 352.4l2.3 1.2-2.6-.3z" fill-rule="evenodd"/>
</g>
<g font-size="6.3">
<text x="724.7" y="502.9">Air puffs delivery</text>
<text x="728.1" y="524.9">D</text>
<text x="762.8" y="525">mVR-ap-001</text>
</g>
<g font-size="4.3">
<text x="654.8" y="478.6">Juan Luna</text>
<text x="699.3" y="478">7/13/2021</text>
<text x="743.4" y="479.4">BRAIN CoGS Princeton Neuroscience Institute</text>
<text x="843.3" y="524.2">1</text>
</g>
<g font-size="4.2">
<text x="52.8" y="24.4">8</text>
<text x="160.8" y="24.4">7</text>
<text x="268.7" y="24.4">6</text>
<text x="376.7" y="24.4">5</text>
<text x="484.6" y="24.4">4</text>
<text x="592.6" y="24.4">3</text>
<text x="700.5" y="24.4">2</text>
<text x="808.5" y="24.4">1</text>
<text x="186.2" y="60.5">135°</text>
<text x="406.3" y="60.5">135°</text>
<text x="8.8" y="71.4">D</text>
<text x="226.6" y="71.1">0-80 UNF - 2B</text>
<text x="852" y="71.4">D</text>
<text x="334.1" y="72">0-80 UN</text>
<text x="349.3" y="72">F - 2B ↧ .12</text>
<text x="111.4" y="98.3">10-32 UNF - 2B ↧ .20</text>
<text x="447.5" y="124">10-32 UNF - 2B ↧ .20</text>
<text x="116.6" y="150">10-32 UNF - 2B ↧ .20</text>
<text x="447.9" y="151.9">10-32 UNF - 2B ↧ .20</text>
<text x="449.6" y="179.1">.125</text>
<text x="275.3" y="181.5">THRU</text>
<text x="439.2" y="195">.25</text>
<text x="8.9" y="211.1">C</text>
<text x="450.7" y="210.9">.13</text>
<text x="464.8" y="211.8">.12</text>
<text x="852.2" y="211.1">C</text>
<text x="119.5" y="289">10-32 UNF - 2B ↧ .20</text>
<text x="442.8" y="300.4">10-32 UNF - 2B ↧ .20</text>
<text x="9" y="350.8">B</text>
<text x="852.2" y="350.8">B</text>
<text x="296.6" y="379.2">1.00</text>
<text x="285.1" y="393.9">.90</text>
<text x="281.9" y="407.2">.88</text>
<text x="278.7" y="419">.85</text>
<text x="258.1" y="432.2">.69</text>
<text x="247" y="443.2">.60</text>
<text x="234.3" y="455.2">.50</text>
<text x="221.6" y="467.2">.40</text>
<text x="210.4" y="479.2">.31</text>
<text x="8.9" y="490.5">A</text>
<text x="189.8" y="488.7">.15</text>
<text x="852.2" y="490.5">A</text>
<text x="186.6" y="497.1">.13</text>
<text x="183.5" y="506.5">.10</text>
<text x="740.6" y="532.6">10 : 1</text>
<text x="812.4" y="532.6">1</text>
<text x="823" y="532.6">1</text>
<text x="52.8" y="537.5">8</text>
<text x="160.8" y="537.5">7</text>
<text x="268.7" y="537.5">6</text>
<text x="376.7" y="537.5">5</text>
<text x="484.6" y="537.5">4</text>
<text x="592.6" y="537.5">3</text>
<text x="700.5" y="537.5">2</text>
<text x="808.5" y="537.5">1</text>
</g>
<g font-size="3.9">
<text x="133.3" y="45.7">⌀.05 ↧ .10</text>
<text x="452.8" y="52.5">⌀.05 ↧ .10</text>
<text x="254.2" y="71.1">↧ .12</text>
<text x="136.4" y="81.9">⌀.05 ↧ .15</text>
<text x="452.4" y="87.8">⌀.05 ↧ .15</text>
<text x="228.5" y="171.1">⌀.05 ↧ .15</text>
<text x="353.5" y="171.4">⌀.05 ↧ .15</text>
<text x="264.8" y="181.5">⌀.05</text>
<text x="132.3" y="340">⌀.05 ↧ .15</text>
<text x="450.3" y="338.8">⌀.05 ↧ .15</text>
<text x="228.7" y="353.4">⌀.05 ↧ .10</text>
<text x="351.5" y="352.1">⌀.05 ↧ .10</text>
</g>
<g font-size="3.5">
<text x="654.8" y="473.2">DRAWN</text>
<text x="654.8" y="482.8">CHECKED</text>
<text x="724.7" y="488.9">TITLE</text>
<text x="654.8" y="492.3">QA</text>
<text x="654.8" y="501.8">MFG</text>
<text x="654.8" y="511.4">APPROVED</text>
<text x="726.7" y="517.7">SIZE</text>
<text x="762.8" y="517.7">DWG NO</text>
<text x="841.4" y="517.7">REV</text>
<text x="724.7" y="530.4">SCALE</text>
<text x="800.9" y="532.6">SHEET</text>
<text x="817.4" y="532.6">OF</text>
</g>
</svg>
